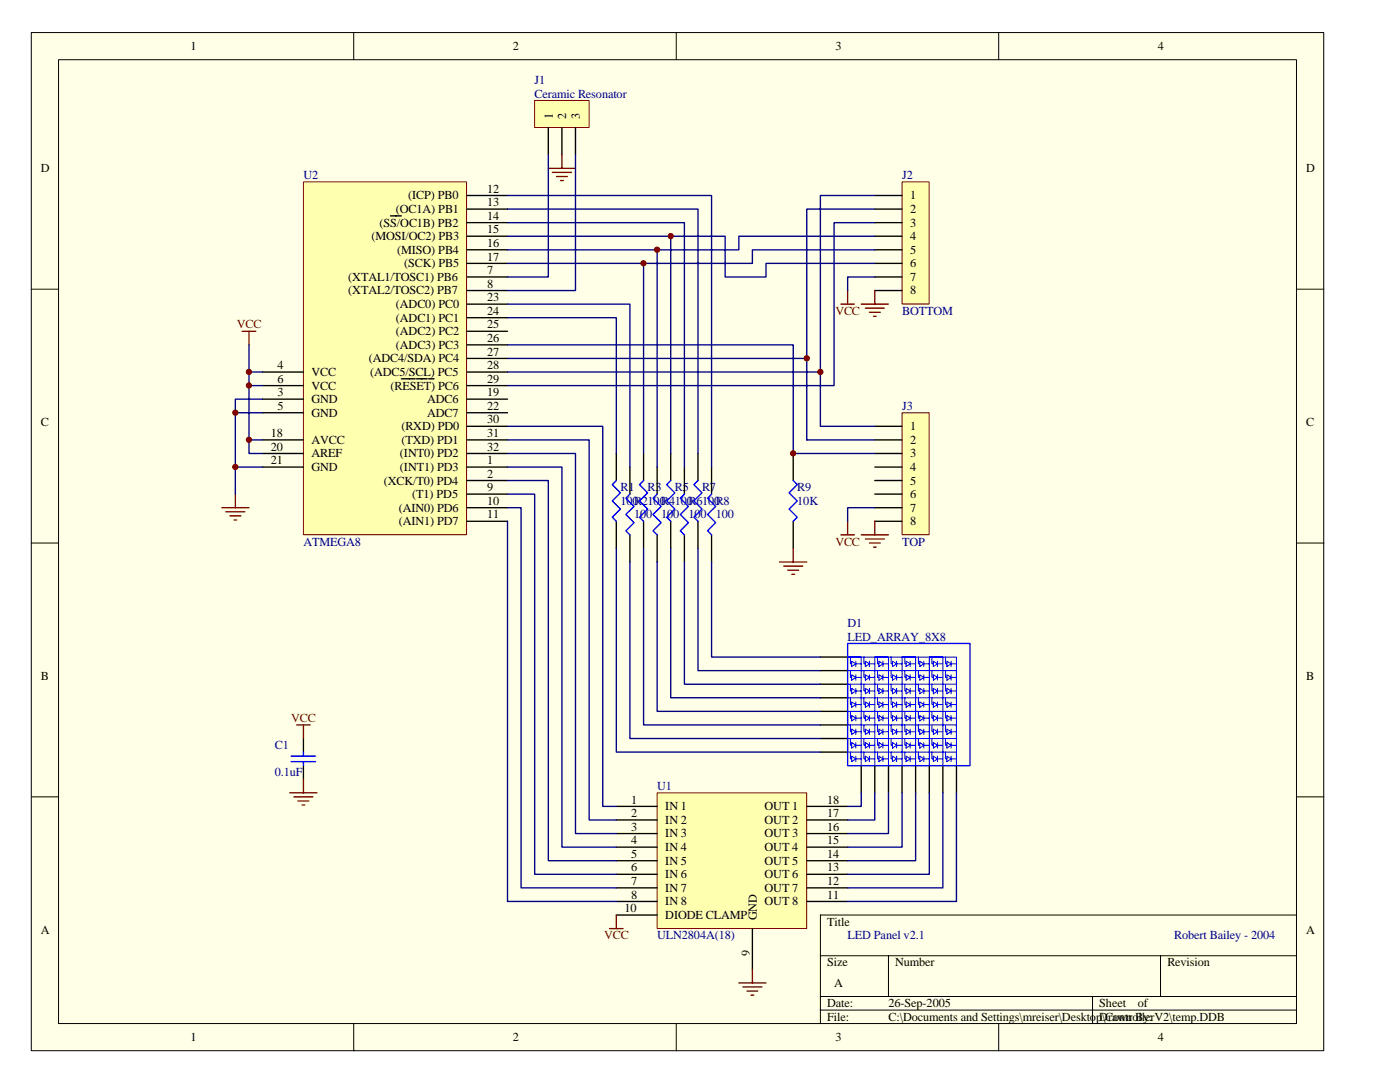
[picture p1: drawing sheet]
<svg xmlns="http://www.w3.org/2000/svg" width="279mm" height="216mm" viewBox="0 0 279 216" stroke-linecap="round" stroke-linejoin="round" font-family="sans-serif">
<path d="M6.2 6.5h258v203.2h-258z" fill="#ffffe8"/>
<g fill="none" stroke="#000" stroke-width=".2">
<path d="M6.2 6.5h258v203.2h-258zM11.7 11.9h247v192.3h-247zM70.6 6.5v5.4M135 6.5v5.4M199.3 6.5v5.4M6.2 57.7h5.5M258.8 57.7h5.4M6.2 108.4h5.5M258.8 108.4h5.4M6.2 159h5.5M258.8 159h5.4M163.7 190.7h95.1"/>
<path d="M163.7 198.8h95.1M177.3 190.7v8.1M218 198.8v5.5M231.6 190.7v8.1M258.8 182.6h-95.1v21.7M70.6 204.3v5.4M135 204.3v5.4M163.7 201.5h95.1M199.3 204.3v5.4"/>
</g>
<path d="M60.6 36.3h32.5v70.4h-32.5z" fill="#ffffb0"/>
<path d="M60.6 36.3h32.5v70.4h-32.5z" fill="none" stroke="#800000" stroke-width=".2"/>
<g fill="none" stroke="#000" stroke-width=".27">
<path d="M93.1 39h8.2M77.9 43.1h2.2M93.1 55.3h8.2M93.1 58h8.2M93.1 41.7h8.2M93.1 44.4h8.2M93.1 47.1h8.2M93.1 49.8h8.2M93.1 52.6h8.2M52.4 79.7h8.2M52.4 74.2h8.2M52.4 76.9h8.2"/>
<path d="M80.1 75.6h2.7M83.1 75.6h2.2M85.5 75.6h1.1M93.1 79.7h8.2M93.1 74.2h8.2M93.1 76.9h8.2M93.1 60.7h8.2M93.1 63.4h8.2M93.1 66.1h8.2M93.1 68.8h8.2M93.1 71.5h8.2M52.4 93.2h8.2"/>
<path d="M52.4 82.4h8.2M52.4 87.8h8.2M52.4 90.5h8.2M93.1 93.2h8.2M93.1 95.9h8.2M93.1 82.4h8.2M93.1 98.6h8.2M93.1 87.8h8.2M93.1 90.5h8.2M93.1 85.1h8.2M93.1 101.3h8.2M93.1 104h8.2"/>
</g>
<path d="M48.3 66.1h2.8M49.7 66.1v2.7M47 98.6v2.7M44.3 101.3h5.4M45.1 102.1h3.8M45.9 102.9h2.2M46.7 103.8h.5" fill="none" stroke="#800000" stroke-width=".27"/>
<path d="M49.7 68.8v5.4h2.7M49.7 74.2v2.7h2.7M49.7 76.9v10.9h2.7M52.4 79.7h-5.4v18.9M47 82.4h5.4M47 93.2h5.4M49.7 87.8v2.7h2.7" fill="none" stroke="#000080" stroke-width=".27"/>
<path d="M180 36.3h5.4v24.4h-5.4z" fill="#ffffb0"/>
<path d="M180 36.3h5.4v24.4h-5.4z" fill="none" stroke="#800000" stroke-width=".2"/>
<path d="M174.6 39h5.4M174.6 41.7h5.4M174.6 44.4h5.4M174.6 47.1h5.4M174.6 49.8h5.4M174.6 52.6h5.4M174.6 55.3h5.4M174.6 58h5.4" fill="none" stroke="#000" stroke-width=".27"/>
<path d="M180 82.4h5.4v24.3h-5.4z" fill="#ffffb0"/>
<path d="M180 82.4h5.4v24.3h-5.4z" fill="none" stroke="#800000" stroke-width=".2"/>
<path d="M158.3 90.5v5.4M174.6 85.1h5.4M174.6 87.8h5.4M174.6 90.5h5.4M174.6 93.2h5.4M174.6 95.9h5.4M174.6 98.6h5.4M158.3 104v5.4M174.6 101.3h5.4M174.6 104h5.4" fill="none" stroke="#000" stroke-width=".27"/>
<g fill="none" stroke="#800000" stroke-width=".27">
<path d="M169.2 58v2.7M174.6 58v2.7M167.8 60.7h2.7M171.9 60.7h5.4M172.7 61.5h3.8M173.5 62.3h2.2M174.3 63.1h.6M155.6 112.1h5.4M156.4 113h3.8M157.2 113.8h2.2M158 114.6h.6M158.3 109.4v2.7"/>
<path d="M167.8 106.7h2.7M169.2 104v2.7M171.9 106.7h5.4M172.7 107.5h3.8M173.5 108.4h2.2M174.3 109.2h.6M174.6 104v2.7"/>
</g>
<path d="M174.6 39h-10.9v35.2h-62.4M174.6 55.3h-5.4v2.7M174.6 41.7h-13.6v29.8h-59.7M174.6 44.4h-8.1v32.5h-65.2M101.3 68.8h57v21.7h16.3M161 71.5v16.3h13.6M163.7 74.2v10.9h10.9M174.6 101.3h-5.4v2.7" fill="none" stroke="#000080" stroke-width=".27"/>
<path d="M158.3 95.9l.8 .8-1.6 1.6 1.6 1.6-1.6 1.7 1.6 1.6-.8 .8" fill="none" stroke="#00f" stroke-width=".27"/>
<path d="M131.2 158.2h29.8v27.1h-29.8z" fill="#ffffb0"/>
<path d="M131.1 158.2h29.9v27.1h-29.9z" fill="none" stroke="#800000" stroke-width=".2"/>
<g fill="none" stroke="#000" stroke-width=".27">
<path d="M123 90.5v5.4M125.7 93.2v5.4M128.4 90.5v5.4M131.1 93.2v5.4M133.9 90.5v5.4M136.6 93.2v5.4M139.3 90.5v5.4M142 93.2v5.4M123 104v5.4M125.7 106.7v5.4M128.4 104v5.4M131.1 106.7v5.4"/>
<path d="M133.9 104v5.4M136.6 106.7v5.4M139.3 104v5.4M142 106.7v5.4M163.7 139.2h5.5M163.7 136.5h5.5M163.7 133.8h5.5M163.7 131.1h5.5M60.6 147.4v2.7M60.6 152.8v2.7M163.7 147.4h5.5M163.7 144.7h5.5"/>
<path d="M163.7 141.9h5.5M163.7 150.1h5.5M171.9 152.8v5.4M174.6 152.8v5.4M177.3 152.8v5.4M180 152.8v5.4M182.7 152.8v5.4M185.5 152.8v5.4M188.2 152.8v5.4M190.9 152.8v5.4M123 160.9h8.1M123 163.6h8.1"/>
<path d="M123 166.3h8.1M123 169h8.1M123 171.7h8.1M123 174.5h8.1M123 177.2h8.1M123 179.9h8.1M161 160.9h8.2M161 163.6h8.2M161 166.3h8.2M161 169h8.2M161 171.7h8.2M161 174.5h8.2"/>
<path d="M161 177.2h8.2M161 179.9h8.2M123 182.6h8.1M150.2 185.3v8.1"/>
</g>
<g fill="none" stroke="#00f" stroke-width=".27">
<path d="M123 95.9l-.8 .8 1.6 1.6-1.6 1.6 1.6 1.7-1.6 1.6 .8 .8M125.7 98.6l-.8 .8 1.6 1.6-1.6 1.7 1.6 1.6-1.6 1.6 .8 .8M128.4 95.9l-.8 .8 1.6 1.6-1.6 1.6 1.6 1.7-1.6 1.6 .8 .8M131.1 98.6l-.8 .8 1.7 1.6-1.7 1.7 1.7 1.6-1.7 1.6 .8 .8M133.9 95.9l-.8 .8 1.6 1.6-1.6 1.6 1.6 1.7-1.6 1.6 .8 .8M136.6 98.6l-.8 .8 1.6 1.6-1.6 1.7 1.6 1.6-1.6 1.6 .8 .8M139.3 95.9l-.8 .8 1.6 1.6-1.6 1.6 1.6 1.7-1.6 1.6 .8 .8M142 98.6l-.8 .8 1.6 1.6-1.6 1.7 1.6 1.6-1.6 1.6 .8 .8M169.2 128.4h24.4v24.4h-24.4zM58.1 152h4.9M58.1 150.9h4.9M60.6 150.1v.8"/>
<path d="M60.6 152v.8"/>
</g>
<g fill="none" stroke="#00f" stroke-width=".2">
<path d="M169.2 133.8h21.7v2.7h-21.7v2.7h21.7v2.7h-21.7v2.8h21.7v2.7h-21.7v2.7h21.7v2.7h-2.7v-21.7h-2.7v21.7h-2.8v-21.7h-2.7v21.7h-2.7v-21.7h-2.7v21.7M169.7 139.2v1.4h.3M169.7 136.5v1.4h.3M169.7 133.8v1.4h.3M169.7 131.1v1.4h.3M170 137.4l.8 .5-.8 .5zM170 134.6l.8 .6-.8 .5zM170 131.9l.8 .6-.8 .5zM170.8 131.9v1.1M170.8 134.6v1.1M170.8 137.4v1M170.8 137.9h1.1"/>
<path d="M170.8 135.2h1.1M170.8 132.5h1.1M172.4 139.2v1.4h.3M172.4 136.5v1.4h.3M172.4 133.8v1.4h.3M172.4 131.1v1.4h.3M172.7 137.4l.8 .5-.8 .5zM172.7 134.6l.8 .6-.8 .5zM172.7 131.9l.8 .6-.8 .5zM173.5 137.9h1.1M173.5 135.2h1.1M173.5 132.5h1.1"/>
<path d="M173.5 131.9v1.1M173.5 134.6v1.1M173.5 137.4v1M175.1 139.2v1.4h.3M175.1 136.5v1.4h.3M175.1 133.8v1.4h.3M175.1 131.1v1.4h.3M175.4 137.4l.8 .5-.8 .5zM175.4 134.6l.8 .6-.8 .5zM175.4 131.9l.8 .6-.8 .5zM176.2 137.9h1.1M176.2 135.2h1.1"/>
<path d="M176.2 132.5h1.1M176.2 131.9v1.1M176.2 134.6v1.1M176.2 137.4v1M177.8 139.2v1.4h.3M177.8 136.5v1.4h.3M177.8 133.8v1.4h.3M177.8 131.1v1.4h.3M178.1 137.4l.8 .5-.8 .5zM178.1 134.6l.8 .6-.8 .5zM178.1 131.9l.8 .6-.8 .5zM178.9 137.9h1.1"/>
<path d="M178.9 135.2h1.1M178.9 132.5h1.1M178.9 131.9v1.1M178.9 134.6v1.1M178.9 137.4v1M180.6 139.2v1.4h.2M180.6 136.5v1.4h.2M180.6 133.8v1.4h.2M180.6 131.1v1.4h.2M180.8 137.4l.9 .5-.9 .5zM180.8 134.6l.9 .6-.9 .5zM180.8 131.9l.9 .6-.9 .5z"/>
<path d="M181.7 137.9h1M181.7 135.2h1M181.7 132.5h1M181.7 131.9v1.1M181.7 134.6v1.1M181.7 137.4v1M183.3 139.2v1.4h.3M183.3 136.5v1.4h.3M183.3 133.8v1.4h.3M183.3 131.1v1.4h.3M183.6 137.4l.8 .5-.8 .5zM183.6 134.6l.8 .6-.8 .5z"/>
<path d="M183.6 131.9l.8 .6-.8 .5zM184.4 137.9h1.1M184.4 135.2h1.1M184.4 132.5h1.1M184.4 131.9v1.1M184.4 134.6v1.1M184.4 137.4v1M186 139.2v1.4h.3M186 136.5v1.4h.3M186 133.8v1.4h.3M186 131.1v1.4h.3M186.3 137.4l.8 .5-.8 .5z"/>
<path d="M186.3 134.6l.8 .6-.8 .5zM186.3 131.9l.8 .6-.8 .5zM187.1 137.9h1.1M187.1 135.2h1.1M187.1 132.5h1.1M187.1 131.9v1.1M187.1 134.6v1.1M187.1 137.4v1M188.7 139.2v1.4h.3M188.7 136.5v1.4h.3M188.7 133.8v1.4h.3M188.7 131.1v1.4h.3"/>
<path d="M189 137.4l.8 .5-.8 .5zM189 134.6l.8 .6-.8 .5zM189 131.9l.8 .6-.8 .5zM189.8 137.9h1.1M189.8 135.2h1.1M189.8 132.5h1.1M189.8 131.9v1.1M189.8 134.6v1.1M189.8 137.4v1M169.7 150.1v1.3h.3M169.7 147.4v1.3h.3M169.7 144.7v1.3h.3"/>
<path d="M169.7 141.9v1.4h.3M170 150.9l.8 .5-.8 .6zM170 148.2l.8 .5-.8 .6zM170 145.5l.8 .5-.8 .6zM170 142.8l.8 .5-.8 .5zM170 140.1l.8 .5-.8 .5zM170.8 140.1v1M170.8 142.8v1M170.8 145.5v1.1M170.8 148.2v1.1M170.8 150.9v1.1M170.8 151.4h1.1"/>
<path d="M170.8 148.7h1.1M170.8 146h1.1M170.8 143.3h1.1M170.8 140.6h1.1M171.9 152.8v-21.7h-2.7h21.7v21.7M172.4 150.1v1.3h.3M172.4 147.4v1.3h.3M172.4 144.7v1.3h.3M172.4 141.9v1.4h.3M172.7 150.9l.8 .5-.8 .6zM172.7 148.2l.8 .5-.8 .6zM172.7 145.5l.8 .5-.8 .6z"/>
<path d="M172.7 142.8l.8 .5-.8 .5zM172.7 140.1l.8 .5-.8 .5zM173.5 151.4h1.1M173.5 148.7h1.1M173.5 146h1.1M173.5 143.3h1.1M173.5 140.6h1.1M173.5 140.1v1M173.5 142.8v1M173.5 145.5v1.1M173.5 148.2v1.1M173.5 150.9v1.1"/>
<path d="M175.1 150.1v1.3h.3M175.1 147.4v1.3h.3M175.1 144.7v1.3h.3M175.1 141.9v1.4h.3M175.4 150.9l.8 .5-.8 .6zM175.4 148.2l.8 .5-.8 .6zM175.4 145.5l.8 .5-.8 .6zM175.4 142.8l.8 .5-.8 .5zM175.4 140.1l.8 .5-.8 .5zM176.2 151.4h1.1M176.2 148.7h1.1M176.2 146h1.1"/>
<path d="M176.2 143.3h1.1M176.2 140.6h1.1M176.2 140.1v1M176.2 142.8v1M176.2 145.5v1.1M176.2 148.2v1.1M176.2 150.9v1.1M177.8 150.1v1.3h.3M177.8 147.4v1.3h.3M177.8 144.7v1.3h.3M177.8 141.9v1.4h.3M178.1 150.9l.8 .5-.8 .6z"/>
<path d="M178.1 148.2l.8 .5-.8 .6zM178.1 145.5l.8 .5-.8 .6zM178.1 142.8l.8 .5-.8 .5zM178.1 140.1l.8 .5-.8 .5zM178.9 151.4h1.1M178.9 148.7h1.1M178.9 146h1.1M178.9 143.3h1.1M178.9 140.6h1.1M178.9 140.1v1M178.9 142.8v1M178.9 145.5v1.1"/>
<path d="M178.9 148.2v1.1M178.9 150.9v1.1M180.6 150.1v1.3h.2M180.6 147.4v1.3h.2M180.6 144.7v1.3h.2M180.6 141.9v1.4h.2M180.8 150.9l.9 .5-.9 .6zM180.8 148.2l.9 .5-.9 .6zM180.8 145.5l.9 .5-.9 .6zM180.8 142.8l.9 .5-.9 .5zM180.8 140.1l.9 .5-.9 .5zM181.7 151.4h1"/>
<path d="M181.7 148.7h1M181.7 146h1M181.7 143.3h1M181.7 140.6h1M181.7 140.1v1M181.7 142.8v1M181.7 145.5v1.1M181.7 148.2v1.1M181.7 150.9v1.1M183.3 150.1v1.3h.3M183.3 147.4v1.3h.3M183.3 144.7v1.3h.3"/>
<path d="M183.3 141.9v1.4h.3M183.6 150.9l.8 .5-.8 .6zM183.6 148.2l.8 .5-.8 .6zM183.6 145.5l.8 .5-.8 .6zM183.6 142.8l.8 .5-.8 .5zM183.6 140.1l.8 .5-.8 .5zM184.4 151.4h1.1M184.4 148.7h1.1M184.4 146h1.1M184.4 143.3h1.1M184.4 140.6h1.1M184.4 140.1v1"/>
<path d="M184.4 142.8v1M184.4 145.5v1.1M184.4 148.2v1.1M184.4 150.9v1.1M186 150.1v1.3h.3M186 147.4v1.3h.3M186 144.7v1.3h.3M186 141.9v1.4h.3M186.3 150.9l.8 .5-.8 .6zM186.3 148.2l.8 .5-.8 .6zM186.3 145.5l.8 .5-.8 .6zM186.3 142.8l.8 .5-.8 .5z"/>
<path d="M186.3 140.1l.8 .5-.8 .5zM187.1 151.4h1.1M187.1 148.7h1.1M187.1 146h1.1M187.1 143.3h1.1M187.1 140.6h1.1M187.1 140.1v1M187.1 142.8v1M187.1 145.5v1.1M187.1 148.2v1.1M187.1 150.9v1.1M188.7 150.1v1.3h.3"/>
<path d="M188.7 147.4v1.3h.3M188.7 144.7v1.3h.3M188.7 141.9v1.4h.3M189 150.9l.8 .5-.8 .6zM189 148.2l.8 .5-.8 .6zM189 145.5l.8 .5-.8 .6zM189 142.8l.8 .5-.8 .5zM189 140.1l.8 .5-.8 .5zM189.8 151.4h1.1M189.8 148.7h1.1M189.8 146h1.1M189.8 143.3h1.1"/>
<path d="M189.8 140.6h1.1M189.8 140.1v1M189.8 142.8v1M189.8 145.5v1.1M189.8 148.2v1.1M189.8 150.9v1.1"/>
</g>
<g fill="none" stroke="#000080" stroke-width=".27">
<path d="M101.3 39h40.7v54.2M101.3 52.6h27.1v37.9M101.3 49.8h29.8v43.4M101.3 47.1h32.6v43.4M101.3 44.4h35.3v48.8M101.3 41.7h38v48.8M133.9 47.1h10.8v8.2h8.2v-2.7h21.7M174.6 47.1h-27.2v2.7h-16.3M174.6 49.8h-24.4v2.8h-21.8M101.3 63.4h21.7v27.1M101.3 60.7h24.4v32.5M101.3 98.6h5.4v75.9h16.3"/>
<path d="M101.3 95.9h8.1v75.8h13.6M101.3 93.2h10.8v75.8h10.9M101.3 90.5h13.6v75.8h8.1M101.3 87.8h16.3v75.8h5.4M101.3 85.1h19v75.8h2.7M101.3 101.3h2.7v75.9h19M101.3 104v75.9h21.7M123 109.4v40.7h40.7M125.7 112.1v35.3h38M128.4 109.4v35.3h35.3M131.1 112.1v29.8h32.6M133.9 109.4v29.8h29.8"/>
<path d="M136.6 112.1v24.4h27.1M139.3 109.4v24.4h24.4M142 112.1v19h21.7M171.9 158.2v2.7h-2.7M174.6 158.2v5.4h-5.4M177.3 158.2v8.1h-8.1M180 158.2v10.8h-10.8M182.7 158.2v13.5h-13.5M185.5 158.2v16.3h-16.3M188.2 158.2v19h-19M190.9 158.2v21.7h-21.7"/>
</g>
<g fill="none" stroke="#800000" stroke-width=".27">
<path d="M57.8 158.2h5.5M58.7 159h3.7M59.2 144.7h2.7M59.5 159.8h2.1M60.6 144.7v2.7M60.6 155.5v2.7M60.3 160.6h.5M121.6 185.3h2.8M123 182.6v2.7M147.4 196.1h5.5M148.3 196.9h3.8M149.1 197.8h2.1"/>
<path d="M149.9 198.6h.5M150.2 193.4v2.7"/>
</g>
<path d="M106.7 20.1h10.9v5.3h-10.9z" fill="#ffffb0"/>
<path d="M106.7 20h10.9v5.4h-10.9z" fill="none" stroke="#800000" stroke-width=".2"/>
<path d="M109.4 25.5v5.4M112.1 25.5v5.4M114.9 25.5v5.4" fill="none" stroke="#000" stroke-width=".27"/>
<path d="M109.4 33.6h5.5M110.2 34.4h3.8M111.1 35.2h2.1M111.9 36h.5M112.1 30.9v2.7" fill="none" stroke="#800000" stroke-width=".27"/>
<path d="M109.4 30.9v24.4h-8.1M114.9 30.9v27.1h-13.6" fill="none" stroke="#000080" stroke-width=".27"/>
<g fill="#800000" stroke="#800000" stroke-width=".2">
<circle cx="49.7" cy="74.2" r=".53"/>
<circle cx="49.7" cy="76.9" r=".53"/>
<circle cx="49.7" cy="87.8" r=".53"/>
<circle cx="47" cy="82.3" r=".53"/>
<circle cx="47" cy="93.2" r=".53"/>
<circle cx="163.7" cy="74.2" r=".53"/>
<circle cx="161" cy="71.5" r=".54"/>
<circle cx="158.3" cy="90.5" r=".53"/>
<circle cx="128.4" cy="52.5" r=".53"/>
<circle cx="131.1" cy="49.8" r=".54"/>
<circle cx="133.9" cy="47.1" r=".53"/>
</g>
<g font-size="2.4">
<text x="38" y="10">1</text>
<text x="102.4" y="10">2</text>
<text x="166.7" y="10">3</text>
<text x="231.1" y="10">4</text>
<text x="110.3" y="23.8" transform="rotate(-90 110.3 23.8)">1</text>
<text x="113" y="23.8" transform="rotate(-90 113 23.8)">2</text>
<text x="115.7" y="23.8" transform="rotate(-90 115.7 23.8)">3</text>
<text x="8.1" y="34.4">D</text>
<text x="260.7" y="34.4">D</text>
<text x="81.4" y="39.8">(ICP) PB0</text>
<text x="97.2" y="38.4">12</text>
<text x="97.2" y="41.1">13</text>
<text x="181.7" y="39.8">1</text>
<text x="74.1" y="47.9">(MOSI/OC2) PB3</text>
<text x="75.8" y="45.2">(SS/OC1B) PB2</text>
<text x="79" y="42.5">(OC1A) PB1</text>
<text x="97.2" y="46.6">15</text>
<text x="97.2" y="43.9">14</text>
<text x="181.7" y="42.5">2</text>
<text x="181.7" y="45.2">3</text>
<text x="181.7" y="47.9">4</text>
<text x="79.3" y="50.6">(MISO) PB4</text>
<text x="80.6" y="53.3">(SCK) PB5</text>
<text x="97.2" y="49.3">16</text>
<text x="97.2" y="52">17</text>
<text x="181.7" y="50.6">5</text>
<text x="181.7" y="53.3">6</text>
<text x="69.5" y="56">(XTAL1/TOSC1) PB6</text>
<text x="69.5" y="58.8">(XTAL2/TOSC2) PB7</text>
<text x="97.2" y="54.7">7</text>
<text x="97.2" y="57.4">8</text>
<text x="181.7" y="56">7</text>
<text x="181.7" y="58.8">8</text>
<text x="79" y="61.5">(ADC0) PC0</text>
<text x="79" y="64.2">(ADC1) PC1</text>
<text x="97.2" y="60.1">23</text>
<text x="97.2" y="62.8">24</text>
<text x="97.2" y="65.5">25</text>
<text x="79" y="66.9">(ADC2) PC2</text>
<text x="79" y="69.6">(ADC3) PC3</text>
<text x="97.2" y="68.2">26</text>
<text x="97.2" y="71">27</text>
<text x="55.4" y="73.7">4</text>
<text x="55.4" y="76.4">6</text>
<text x="62.2" y="75">VCC</text>
<text x="62.2" y="77.7">VCC</text>
<text x="73.6" y="72.3">(ADC4/SDA) PC4</text>
<text x="73.9" y="75">(ADC5/SCL) PC5</text>
<text x="77.9" y="77.7">(RESET) PC6</text>
<text x="97.2" y="76.4">29</text>
<text x="97.2" y="73.7">28</text>
<text x="55.4" y="79.1">3</text>
<text x="55.4" y="81.8">5</text>
<text x="62.2" y="80.4">GND</text>
<text x="62.2" y="83.1">GND</text>
<text x="85.3" y="80.4">ADC6</text>
<text x="85.3" y="83.1">ADC7</text>
<text x="97.2" y="79.1">19</text>
<text x="97.2" y="81.8">22</text>
<text x="8.1" y="85">C</text>
<text x="54" y="87.2">18</text>
<text x="54" y="89.9">20</text>
<text x="62.2" y="88.6">AVCC</text>
<text x="80.1" y="85.9">(RXD) PD0</text>
<text x="80.1" y="88.6">(TXD) PD1</text>
<text x="97.2" y="89.9">32</text>
<text x="97.2" y="84.5">30</text>
<text x="97.2" y="87.2">31</text>
<text x="181.7" y="85.9">1</text>
<text x="181.7" y="88.6">2</text>
<text x="260.7" y="85">C</text>
<text x="54" y="92.6">21</text>
<text x="62.2" y="91.3">AREF</text>
<text x="62.2" y="94">GND</text>
<text x="79.8" y="94">(INT1) PD3</text>
<text x="79.8" y="91.3">(INT0) PD2</text>
<text x="97.2" y="92.6">1</text>
<text x="97.2" y="95.3">2</text>
<text x="181.7" y="91.3">3</text>
<text x="181.7" y="94">4</text>
<text x="76.6" y="96.7">(XCK/T0) PD4</text>
<text x="82.3" y="99.4">(T1) PD5</text>
<text x="97.2" y="100.7">10</text>
<text x="97.2" y="98">9</text>
<text x="181.7" y="96.7">5</text>
<text x="181.7" y="99.4">6</text>
<text x="79.6" y="102.1">(AIN0) PD6</text>
<text x="79.6" y="104.8">(AIN1) PD7</text>
<text x="97.2" y="103.4">11</text>
<text x="181.7" y="102.1">7</text>
<text x="181.7" y="104.8">8</text>
<text x="8.1" y="135.7">B</text>
<text x="260.7" y="135.7">B</text>
<text x="126" y="160.3">1</text>
<text x="132.8" y="161.7">IN 1</text>
<text x="152.6" y="161.7">OUT 1</text>
<text x="165.1" y="160.3">18</text>
<text x="126" y="163">2</text>
<text x="126" y="165.8">3</text>
<text x="132.8" y="164.4">IN 2</text>
<text x="132.8" y="167.1">IN 3</text>
<text x="152.6" y="167.1">OUT 3</text>
<text x="152.6" y="164.4">OUT 2</text>
<text x="165.1" y="165.8">16</text>
<text x="165.1" y="163">17</text>
<text x="126" y="168.5">4</text>
<text x="126" y="171.2">5</text>
<text x="126" y="173.9">6</text>
<text x="132.8" y="169.8">IN 4</text>
<text x="132.8" y="172.5">IN 5</text>
<text x="152.6" y="172.5">OUT 5</text>
<text x="152.6" y="169.8">OUT 4</text>
<text x="165.1" y="173.9">13</text>
<text x="165.1" y="171.2">14</text>
<text x="165.1" y="168.5">15</text>
<text x="126" y="176.6">7</text>
<text x="126" y="179.3">8</text>
<text x="132.8" y="175.2">IN 6</text>
<text x="132.8" y="177.9">IN 7</text>
<text x="152.6" y="177.9">OUT 7</text>
<text x="152.6" y="175.2">OUT 6</text>
<text x="165.1" y="179.3">11</text>
<text x="165.1" y="176.6">12</text>
<text x="124.6" y="182">10</text>
<text x="132.8" y="180.7">IN 8</text>
<text x="132.8" y="183.4">DIODE CLAMP</text>
<text x="151" y="183.7" transform="rotate(-90 151 183.7)">GND</text>
<text x="152.6" y="180.7">OUT 8</text>
<text x="165.1" y="184.7">Title</text>
<text x="8.1" y="186.4">A</text>
<text x="149.7" y="190.7" transform="rotate(-90 149.7 190.7)">9</text>
<text x="260.7" y="186.4">A</text>
<text x="165.1" y="192.8">Size</text>
<text x="166.5" y="196.9">A</text>
<text x="178.7" y="192.8">Number</text>
<text x="233" y="192.8">Revision</text>
<text x="165.1" y="201">Date:</text>
<text x="165.1" y="203.7">File:</text>
<text x="177.3" y="201">26-Sep-2005</text>
<text x="177.3" y="203.7">C:\Documents and Settings\mreiser\Desktop\ControllerV2\temp.DDB</text>
<text x="219.4" y="201">Sheet</text>
<text x="219.4" y="203.7">Drawn By:</text>
<text x="227.1" y="201">of</text>
<text x="38" y="207.8">1</text>
<text x="102.4" y="207.8">2</text>
<text x="166.7" y="207.8">3</text>
<text x="231.1" y="207.8">4</text>
</g>
<g font-size="2.4" fill="#000080">
<text x="106.7" y="16.8">J1</text>
<text x="106.7" y="19.5">Ceramic Resonator</text>
<text x="60.6" y="35.7">U2</text>
<text x="180" y="35.7">J2</text>
<text x="180" y="62.8">BOTTOM</text>
<text x="180" y="81.8">J3</text>
<text x="123.8" y="98">R1</text>
<text x="123.8" y="100.7">100R2100R4100R6100R8</text>
<text x="129.2" y="98">R3</text>
<text x="134.7" y="98">R5</text>
<text x="140.1" y="98">R7</text>
<text x="159.1" y="98">R9</text>
<text x="159.1" y="100.7">10K</text>
<text x="126.5" y="103.4">100</text>
<text x="132" y="103.4">100</text>
<text x="137.4" y="103.4">100</text>
<text x="142.8" y="103.4">100</text>
<text x="60.6" y="108.9">ATMEGA8</text>
<text x="180" y="108.9">TOP</text>
<text x="169.2" y="125.1">D1</text>
<text x="169.2" y="127.8">LED_ARRAY_8X8</text>
<text x="54.8" y="149.5">C1</text>
<text x="54.8" y="154.9">0.1uF</text>
<text x="131.1" y="157.6">U1</text>
<text x="131.1" y="187.4">ULN2804A(18)</text>
<text x="169.2" y="187.4">LED Panel v2.1</text>
<text x="234.4" y="187.4">Robert Bailey - 2004</text>
</g>
<g font-size="2.4" fill="#800000">
<text x="47.2" y="65.5">VCC</text>
<text x="166.7" y="62.8">VCC</text>
<text x="166.7" y="108.9">VCC</text>
<text x="58.1" y="144.1">VCC</text>
<text x="120.6" y="187.4">VCC</text>
</g>
</svg>
